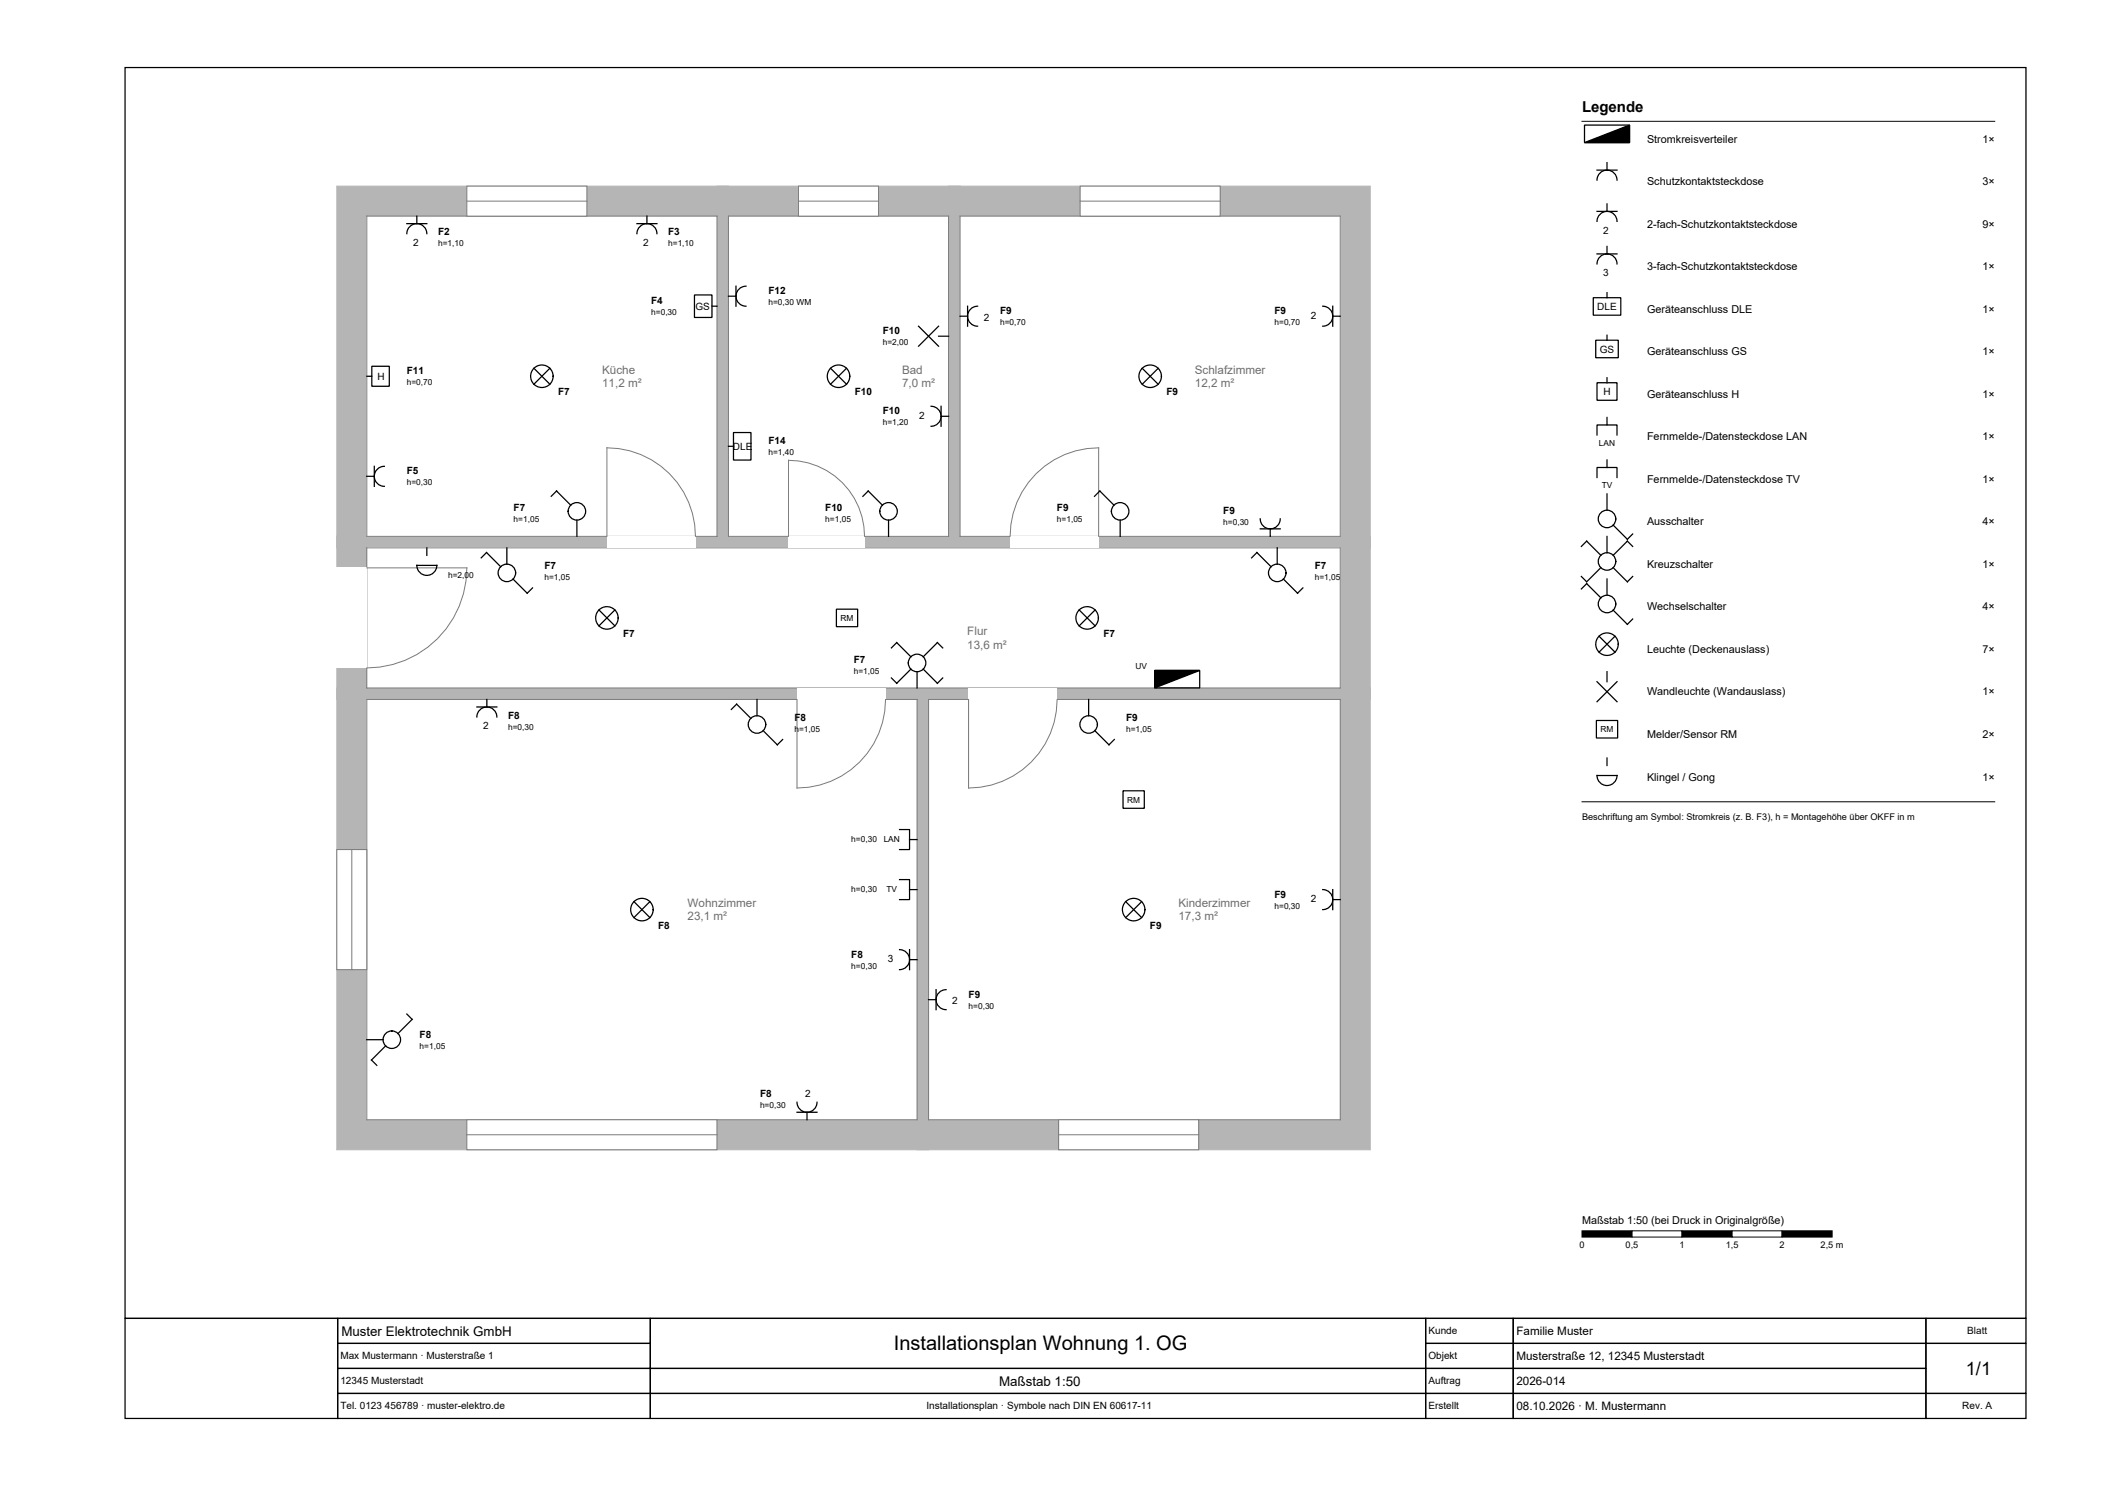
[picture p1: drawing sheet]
<svg xmlns="http://www.w3.org/2000/svg" width="420mm" height="297mm" viewBox="0 0 420 297" stroke-linecap="round" stroke-linejoin="round" font-family="sans-serif">
<g fill="#b5b5b5" stroke="#b5b5b5" stroke-width=".2">
<path d="M67.3 37.2h78.3v72.3h-78.3z" fill-rule="evenodd"/>
<path d="M143.3 37.2h48.6v72.3h-48.6z" fill-rule="evenodd"/>
<path d="M189.6 37.2h84.3v72.3h-84.3z" fill-rule="evenodd"/>
<path d="M67.3 107.2h206.6v32.6h-206.6z" fill-rule="evenodd"/>
<path d="M67.3 137.5h118.3v92.3h-118.3z" fill-rule="evenodd"/>
<path d="M183.3 137.5h90.6v92.3h-90.6z" fill-rule="evenodd"/>
</g>
<g fill="#fff">
<path d="M73.3 43.2h70v64h-70z" fill-rule="evenodd"/>
<path d="M145.6 43.2h44v64h-44z" fill-rule="evenodd"/>
<path d="M191.9 43.2h76v64h-76z" fill-rule="evenodd"/>
<path d="M73.3 109.5h194.6v28h-194.6z" fill-rule="evenodd"/>
<path d="M73.3 139.8h110v84h-110z" fill-rule="evenodd"/>
<path d="M185.6 139.8h82.3v84h-82.3z" fill-rule="evenodd"/>
</g>
<path d="M73.3 43.2h70v64h-70zM145.6 43.2h44v64h-44zM191.9 43.2h76v64h-76zM73.3 109.5h194.6v28h-194.6zM73.3 139.8h110v84h-110zM185.6 139.8h82.3v84h-82.3z" fill="none" stroke="#7a7a7a" stroke-width=".2"/>
<path d="M93.3 37.2h24v6h-24z" fill-rule="evenodd" fill="#fff" stroke="#7a7a7a" stroke-width=".2"/>
<path d="M93.3 40.2h24" fill="none" stroke="#7a7a7a" stroke-width=".2"/>
<path d="M159.6 37.2h16v6h-16z" fill-rule="evenodd" fill="#fff" stroke="#7a7a7a" stroke-width=".2"/>
<path d="M159.6 40.2h16" fill="none" stroke="#7a7a7a" stroke-width=".2"/>
<path d="M215.9 37.2h28v6h-28z" fill-rule="evenodd" fill="#fff" stroke="#7a7a7a" stroke-width=".2"/>
<path d="M215.9 40.2h28" fill="none" stroke="#7a7a7a" stroke-width=".2"/>
<path d="M93.3 223.8h50v6h-50z" fill-rule="evenodd" fill="#fff" stroke="#7a7a7a" stroke-width=".2"/>
<path d="M93.3 226.8h50" fill="none" stroke="#7a7a7a" stroke-width=".2"/>
<path d="M67.3 169.8h6v24h-6z" fill-rule="evenodd" fill="#fff" stroke="#7a7a7a" stroke-width=".2"/>
<path d="M70.3 169.8v24" fill="none" stroke="#7a7a7a" stroke-width=".2"/>
<path d="M211.6 223.8h28v6h-28z" fill-rule="evenodd" fill="#fff" stroke="#7a7a7a" stroke-width=".2"/>
<path d="M211.6 226.8h28" fill="none" stroke="#7a7a7a" stroke-width=".2"/>
<path d="M121.3 107.2h17.7v2.3h-17.7z" fill-rule="evenodd" fill="#fff"/>
<path d="M121.3 107.2v-17.7a17.7 17.7 0 0 1 17.7 17.7" fill="none" stroke="#7a7a7a" stroke-width=".2"/>
<path d="M157.6 107.2h15.2v2.3h-15.2z" fill-rule="evenodd" fill="#fff"/>
<path d="M157.6 107.2v-15.2a15.2 15.2 0 0 1 15.2 15.2" fill="none" stroke="#7a7a7a" stroke-width=".2"/>
<path d="M201.9 107.2h17.7v2.3h-17.7z" fill-rule="evenodd" fill="#fff"/>
<path d="M201.9 107.2a17.7 17.7 0 0 1 17.7-17.7v17.7" fill="none" stroke="#7a7a7a" stroke-width=".2"/>
<path d="M159.3 137.5h17.7v2.3h-17.7z" fill-rule="evenodd" fill="#fff"/>
<path d="M159.3 139.8v17.7a17.7 17.7 0 0 0 17.7-17.7" fill="none" stroke="#7a7a7a" stroke-width=".2"/>
<path d="M193.6 137.5h17.7v2.3h-17.7z" fill-rule="evenodd" fill="#fff"/>
<path d="M193.6 139.8v17.7a17.7 17.7 0 0 0 17.7-17.7" fill="none" stroke="#7a7a7a" stroke-width=".2"/>
<path d="M67.3 113.5h6v20h-6z" fill-rule="evenodd" fill="#fff"/>
<path d="M73.3 113.5h20a20 20 0 0 1-20 20" fill="none" stroke="#7a7a7a" stroke-width=".2"/>
<path d="M316.2 24.3h82.5M316.2 160.2h82.5" fill="none" stroke="#000" stroke-width=".2"/>
<path d="M316.2 246h10v1.2h-10z" fill-rule="evenodd" fill="#000" stroke="#000" stroke-width=".2"/>
<path d="M326.2 246h10v1.2h-10z" fill-rule="evenodd" fill="#fff" stroke="#000" stroke-width=".2"/>
<path d="M336.2 246h10v1.2h-10z" fill-rule="evenodd" fill="#000" stroke="#000" stroke-width=".2"/>
<path d="M346.2 246h10v1.2h-10z" fill-rule="evenodd" fill="#fff" stroke="#000" stroke-width=".2"/>
<path d="M356.2 246h10v1.2h-10z" fill-rule="evenodd" fill="#000" stroke="#000" stroke-width=".2"/>
<g fill="none" stroke="#000" stroke-width=".25">
<path d="M25 13.5h380v250h-380zM316.7 25h9v3.5h-9zM319.2 36a2 2 0 0 1 2-2 2 2 0 0 1 2 2M319.2 34h4M321.2 32.5v1.5M81.3 46.7a2 2 0 0 1 2-2 2 2 0 0 1 2 2M81.3 44.7h4M83.3 43.2v1.5M127.3 46.7a2 2 0 0 1 2-2 2 2 0 0 1 2 2M127.3 44.7h4M129.3 43.2v1.5M138.8 59h3.5v4.5h-3.5z"/>
<path d="M145.6 59.2h1.5M147.1 57.2v4M149.1 57.2a2 2 0 0 0-2 2 2 2 0 0 0 2 2M318.5 59.5h5.5v3.5h-5.5zM319.2 44.3a2 2 0 0 1 2-2 2 2 0 0 1 2 2M319.2 52.8a2 2 0 0 1 2-2 2 2 0 0 1 2 2M319.2 42.3h4M319.2 50.8h4M321.2 40.8v1.5M321.2 49.3v1.5M321.2 58.5v1M73.3 75.2h1"/>
<path d="M74.3 73.2h3.5v4h-3.5zM106.7 73.6l3.2 3.2M109.9 73.6l-3.2 3.2M142.3 61.2h1M166 73.6l3.2 3.2M169.2 73.6l-3.2 3.2M183.6 65.2l4 4M187.6 67.2h2M187.6 65.2l-4 4M191.9 63.2h1.5M193.4 61.2v4M195.4 61.2a2 2 0 0 0-2 2 2 2 0 0 0 2 2"/>
<path d="M228.3 73.6l3.2 3.2M231.5 73.6l-3.2 3.2M264.4 61.2a2 2 0 0 1 2 2 2 2 0 0 1-2 2M266.4 63.2h1.5M266.4 61.2v4M319 68h4.5v3.5h-4.5zM319.2 76.5h4v3.5h-4zM321.2 67v1M321.2 75.5v1M73.3 95.2h1.5M74.8 93.2v4M76.8 93.2a2 2 0 0 0-2 2 2 2 0 0 0 2 2"/>
<path d="M110.2 99.2l1.1-1.1 2.8 2.9M145.6 89.2h1M146.6 86.4h3.5v5.5h-3.5zM172.5 99.2l1.1-1.1 2.8 2.9M186.1 81.2a2 2 0 0 1 2 2 2 2 0 0 1-2 2M188.1 83.2h1.5M188.1 81.2v4M218.8 99.2l1.1-1.1 2.8 2.9M319.2 86.9v-2h4v2M319.2 95.4v-2h4v2M321.2 83.4v1.5M321.2 91.9v1.5"/>
<path d="M321.2 98.7v3.3M83.3 113h4a2 2 0 0 1-2 2 2 2 0 0 1-2-2zM85.3 109.5v1.5M96.2 111.5l1.1-1.1 2.8 2.9M101.3 109.5v3.2M102.6 115.7l2.8 2.9 1.1-1.1M115.3 103.9v3.3M177.6 103.9v3.3M223.9 103.9v3.3M250.2 111.5l1.1-1.1 2.8 2.9M251.9 103.7a2 2 0 0 0 2 2 2 2 0 0 0 2-2M251.9 105.7h4"/>
<path d="M253.9 105.7v1.5M255.3 109.5v3.2M256.6 115.7l2.8 2.9 1.1-1.1M316.1 109.2l1.1-1 2.8 2.8M316.1 117.7l1.1-1 2.8 2.8M320 113.5l-2.8 2.8-1.1-1.1M321.2 107.2v3.3M321.2 115.7v3.3M322.5 105l2.8 2.8 1.1-1.1M322.5 113.5l2.8 2.8 1.1-1.1M326.4 109.2l-1.1-1-2.8 2.8M97.3 139.8v1.5"/>
<path d="M119.7 121.9l3.2 3.2M122.9 121.9l-3.2 3.2M151.3 139.8v3.2M167.2 121.7h4.2v3.5h-4.2zM178.2 129.5l1.1-1.1 2.8 2.9M182.1 133.7l-2.8 2.9-1.1-1.1M183.3 134.2v3.3M184.6 133.7l2.8 2.9 1.1-1.1M188.5 129.5l-1.1-1.1-2.8 2.9M215.7 121.9l3.2 3.2M217.6 139.8v3.2M218.9 121.9l-3.2 3.2"/>
<path d="M230.8 134h9v3.5h-9zM319.2 136.2l4 4M319.6 127.1l3.2 3.2M321.2 134.2v2M322.5 122l2.8 2.8 1.1-1.1M322.8 127.1l-3.2 3.2M323.2 136.2l-4 4M95.3 143.3a2 2 0 0 1 2-2 2 2 0 0 1 2 2M95.3 141.3h4M146.2 141.8l1.1-1.1 2.8 2.9M152.6 146l2.8 2.9 1.1-1.1M218.9 146l2.8 2.9 1.1-1.1"/>
<path d="M224.5 158h4.2v3.5h-4.2zM319.1 144h4.3v3.5h-4.3zM319.2 155h4a2 2 0 0 1-2 2 2 2 0 0 1-2-2zM321.2 151.5v1.5M179.8 175.8h2v4h-2M179.8 165.8h2v4h-2M181.8 177.8h1.5M181.8 167.8h1.5M264.4 177.8a2 2 0 0 1 2 2 2 2 0 0 1-2 2M266.4 177.8v4M266.4 179.8h1.5M126.7 180.2l3.2 3.2"/>
<path d="M129.9 180.2l-3.2 3.2M179.8 189.8a2 2 0 0 1 2 2 2 2 0 0 1-2 2M181.8 191.8h1.5M181.8 189.8v4M185.6 199.8h1.5M187.1 197.8v4M189.1 197.8a2 2 0 0 0-2 2 2 2 0 0 0 2 2M225 180.2l3.2 3.2M228.2 180.2l-3.2 3.2M73.3 207.8h3.3M77.1 209l-2.8 2.9 1 1M81.3 202.7l1.1 1-2.8 2.9"/>
<path d="M159.3 220.3a2 2 0 0 0 2 2 2 2 0 0 0 2-2M159.3 222.3h4M161.3 222.3v1.5M25 263.5h42.5v20h-42.5zM67.5 263.5h62.5v5h-62.5zM67.5 268.5h62.5v5h-62.5zM67.5 273.5h62.5v5h-62.5zM67.5 278.5h62.5v5h-62.5zM130 263.5h155v10h-155zM130 273.5h155v5h-155zM130 278.5h155v5h-155zM285 263.5h17.5v5h-17.5z"/>
<path d="M285 268.5h17.5v5h-17.5zM285 273.5h17.5v5h-17.5zM285 278.5h17.5v5h-17.5zM302.5 263.5h82.5v5h-82.5zM302.5 268.5h82.5v5h-82.5zM302.5 273.5h82.5v5h-82.5zM302.5 278.5h82.5v5h-82.5zM385 263.5h20v5h-20zM385 268.5h20v10h-20zM385 278.5h20v5h-20z"/>
<circle cx="108.3" cy="75.2" r="2.25"/>
<circle cx="167.6" cy="75.2" r="2.25"/>
<circle cx="229.9" cy="75.2" r="2.25"/>
<circle cx="101.3" cy="114.5" r="1.75"/>
<circle cx="115.3" cy="102.2" r="1.75"/>
<circle cx="177.6" cy="102.2" r="1.75"/>
<circle cx="223.9" cy="102.2" r="1.75"/>
<circle cx="255.3" cy="114.5" r="1.75"/>
<circle cx="321.2" cy="103.7" r="1.75"/>
<circle cx="321.2" cy="112.2" r="1.75"/>
<circle cx="121.3" cy="123.5" r="2.25"/>
<circle cx="183.3" cy="132.5" r="1.75"/>
<circle cx="217.3" cy="123.5" r="2.25"/>
<circle cx="321.2" cy="128.7" r="2.25"/>
<circle cx="321.2" cy="120.7" r="1.75"/>
<circle cx="151.3" cy="144.8" r="1.75"/>
<circle cx="217.6" cy="144.8" r="1.75"/>
<circle cx="128.3" cy="181.8" r="2.25"/>
<circle cx="226.6" cy="181.8" r="2.25"/>
<circle cx="78.3" cy="207.8" r="1.75"/>
</g>
<path d="M316.7 28.5l9-3.5v3.5zM230.8 134h9l-9 3.5z" fill="#000" stroke="#000" stroke-width=".25"/>
<text font-size="4" x="178.7" y="269.9">Installationsplan Wohnung 1. OG</text>
<text font-size="3.7" x="393" y="274.8">1/1</text>
<text font-size="3" x="316.2" y="22.5">Legende</text>
<g font-size="2.7">
<text x="68.2" y="266.9">Muster Elektrotechnik GmbH</text>
<text x="199.7" y="276.9">Maßstab 1:50</text>
</g>
<g font-size="2.3" fill="#6e6e6e">
<text x="120.4" y="74.7">Küche</text>
<text x="120.4" y="77.4">11,2 m²</text>
<text x="180.3" y="74.7">Bad</text>
<text x="180.3" y="77.4">7,0 m²</text>
<text x="238.9" y="74.7">Schlafzimmer</text>
<text x="238.9" y="77.4">12,2 m²</text>
<text x="193.4" y="127">Flur</text>
<text x="193.4" y="129.7">13,6 m²</text>
<text x="137.5" y="181.3">Wohnzimmer</text>
<text x="137.5" y="184">23,1 m²</text>
<text x="235.6" y="181.3">Kinderzimmer</text>
<text x="235.6" y="184">17,3 m²</text>
</g>
<g font-size="2.3">
<text x="303.1" y="266.8">Familie Muster</text>
<text x="303.1" y="271.8">Musterstraße 12, 12345 Musterstadt</text>
<text x="303.1" y="276.8">2026-014</text>
<text x="303.1" y="281.8">08.10.2026 · M. Mustermann</text>
</g>
<g font-size="2.2">
<text x="329.2" y="28.5">Stromkreisverteiler</text>
<text x="396.3" y="28.5">1×</text>
<text x="329.2" y="37">Schutzkontaktsteckdose</text>
<text x="396.3" y="37">3×</text>
<text x="329.2" y="45.5">2-fach-Schutzkontaktsteckdose</text>
<text x="396.3" y="45.5">9×</text>
<text x="329.2" y="54">3-fach-Schutzkontaktsteckdose</text>
<text x="396.3" y="54">1×</text>
<text x="329.2" y="62.5">Geräteanschluss DLE</text>
<text x="396.3" y="62.5">1×</text>
<text x="329.2" y="71">Geräteanschluss GS</text>
<text x="396.3" y="71">1×</text>
<text x="329.2" y="79.5">Geräteanschluss H</text>
<text x="396.3" y="79.5">1×</text>
<text x="329.2" y="88">Fernmelde-/Datensteckdose LAN</text>
<text x="396.3" y="88">1×</text>
<text x="329.2" y="96.5">Fernmelde-/Datensteckdose TV</text>
<text x="396.3" y="96.5">1×</text>
<text x="329.2" y="105">Ausschalter</text>
<text x="396.3" y="105">4×</text>
<text x="329.2" y="113.5">Kreuzschalter</text>
<text x="396.3" y="113.5">1×</text>
<text x="329.2" y="122">Wechselschalter</text>
<text x="396.3" y="122">4×</text>
<text x="329.2" y="130.5">Leuchte (Deckenauslass)</text>
<text x="396.3" y="130.5">7×</text>
<text x="329.2" y="139">Wandleuchte (Wandauslass)</text>
<text x="396.3" y="139">1×</text>
<text x="329.2" y="147.5">Melder/Sensor RM</text>
<text x="396.3" y="147.5">2×</text>
<text x="329.2" y="156">Klingel / Gong</text>
<text x="396.3" y="156">1×</text>
<text x="316.2" y="244.5">Maßstab 1:50 (bei Druck in Originalgröße)</text>
</g>
<g font-size="2">
<text x="87.6" y="47">F2</text>
<text x="133.6" y="47">F3</text>
<text x="320.5" y="46.8">2</text>
<text x="82.6" y="49.2">2</text>
<text x="128.6" y="49.2">2</text>
<text x="153.6" y="58.8">F12</text>
<text x="320.5" y="55.3">3</text>
<text x="130.2" y="60.8">F4</text>
<text x="139" y="61.9">GS</text>
<text x="196.7" y="64.1">2</text>
<text x="199.9" y="62.8">F9</text>
<text x="254.8" y="62.8">F9</text>
<text x="262.1" y="63.7">2</text>
<text x="319.3" y="62">DLE</text>
<text x="176.5" y="66.8">F10</text>
<text x="319.8" y="70.5">GS</text>
<text x="75.4" y="75.9">H</text>
<text x="81.3" y="74.8">F11</text>
<text x="111.6" y="79">F7</text>
<text x="170.9" y="79">F10</text>
<text x="176.5" y="82.8">F10</text>
<text x="183.8" y="83.7">2</text>
<text x="233.2" y="79">F9</text>
<text x="320.5" y="79">H</text>
<text x="146.5" y="89.9">DLE</text>
<text x="153.6" y="88.8">F14</text>
<text x="81.3" y="94.8">F5</text>
<text x="102.7" y="102.1">F7</text>
<text x="165" y="102.1">F10</text>
<text x="211.3" y="102.1">F9</text>
<text x="244.5" y="102.6">F9</text>
<text x="108.8" y="113.8">F7</text>
<text x="262.8" y="113.8">F7</text>
<text x="124.6" y="127.3">F7</text>
<text x="220.6" y="127.3">F7</text>
<text x="170.7" y="132.4">F7</text>
<text x="101.6" y="143.6">F8</text>
<text x="96.6" y="145.8">2</text>
<text x="158.8" y="144.1">F8</text>
<text x="225.1" y="144.1">F9</text>
<text x="254.8" y="179.4">F9</text>
<text x="131.6" y="185.6">F8</text>
<text x="229.9" y="185.6">F9</text>
<text x="262.1" y="180.3">2</text>
<text x="170.2" y="191.4">F8</text>
<text x="177.5" y="192.3">3</text>
<text x="190.4" y="200.7">2</text>
<text x="193.6" y="199.4">F9</text>
<text x="83.9" y="207.4">F8</text>
<text x="151.9" y="219.2">F8</text>
<text x="161" y="219.2">2</text>
<text x="285.6" y="266.7">Kunde</text>
<text x="393.3" y="266.7">Blatt</text>
<text x="68.1" y="271.7">Max Mustermann · Musterstraße 1</text>
<text x="285.6" y="271.7">Objekt</text>
<text x="68.1" y="276.7">12345 Musterstadt</text>
<text x="68.1" y="281.7">Tel. 0123 456789 · muster-elektro.de</text>
<text x="185.2" y="281.7">Installationsplan · Symbole nach DIN EN 60617-11</text>
<text x="285.6" y="276.7">Auftrag</text>
<text x="285.6" y="281.7">Erstellt</text>
<text x="392.3" y="281.7">Rev. A</text>
</g>
<g font-size="1.8">
<text x="316.2" y="163.9">Beschriftung am Symbol: Stromkreis (z. B. F3), h = Montagehöhe über OKFF in m</text>
<text x="315.7" y="249.4">0</text>
<text x="325" y="249.4">0,5</text>
<text x="335.7" y="249.4">1</text>
<text x="345" y="249.4">1,5</text>
<text x="355.7" y="249.4">2</text>
<text x="364" y="249.4">2,5 m</text>
</g>
<g font-size="1.7">
<text x="87.6" y="49.2">h=1,10</text>
<text x="133.6" y="49.2">h=1,10</text>
<text x="130.2" y="63">h=0,30</text>
<text x="153.6" y="61">h=0,30 WM</text>
<text x="199.9" y="65">h=0,70</text>
<text x="254.8" y="65">h=0,70</text>
<text x="176.5" y="69">h=2,00</text>
<text x="81.3" y="77">h=0,70</text>
<text x="176.5" y="85">h=1,20</text>
<text x="319.6" y="89.1">LAN</text>
<text x="153.6" y="91">h=1,40</text>
<text x="81.3" y="97">h=0,30</text>
<text x="320.2" y="97.6">TV</text>
<text x="102.7" y="104.3">h=1,05</text>
<text x="165" y="104.3">h=1,05</text>
<text x="211.3" y="104.3">h=1,05</text>
<text x="244.5" y="104.8">h=0,30</text>
<text x="89.6" y="115.5">h=2,00</text>
<text x="108.8" y="116">h=1,05</text>
<text x="262.8" y="116">h=1,05</text>
<text x="168" y="124.1">RM</text>
<text x="170.7" y="134.6">h=1,05</text>
<text x="227" y="133.6">UV</text>
<text x="101.6" y="145.8">h=0,30</text>
<text x="158.8" y="146.3">h=1,05</text>
<text x="225.1" y="146.3">h=1,05</text>
<text x="320" y="146.4">RM</text>
<text x="225.3" y="160.4">RM</text>
<text x="170.2" y="168.4">h=0,30</text>
<text x="176.7" y="168.4">LAN</text>
<text x="170.2" y="178.4">h=0,30</text>
<text x="177.2" y="178.4">TV</text>
<text x="254.8" y="181.6">h=0,30</text>
<text x="170.2" y="193.6">h=0,30</text>
<text x="193.6" y="201.6">h=0,30</text>
<text x="83.9" y="209.6">h=1,05</text>
<text x="151.9" y="221.4">h=0,30</text>
</g>
</svg>
